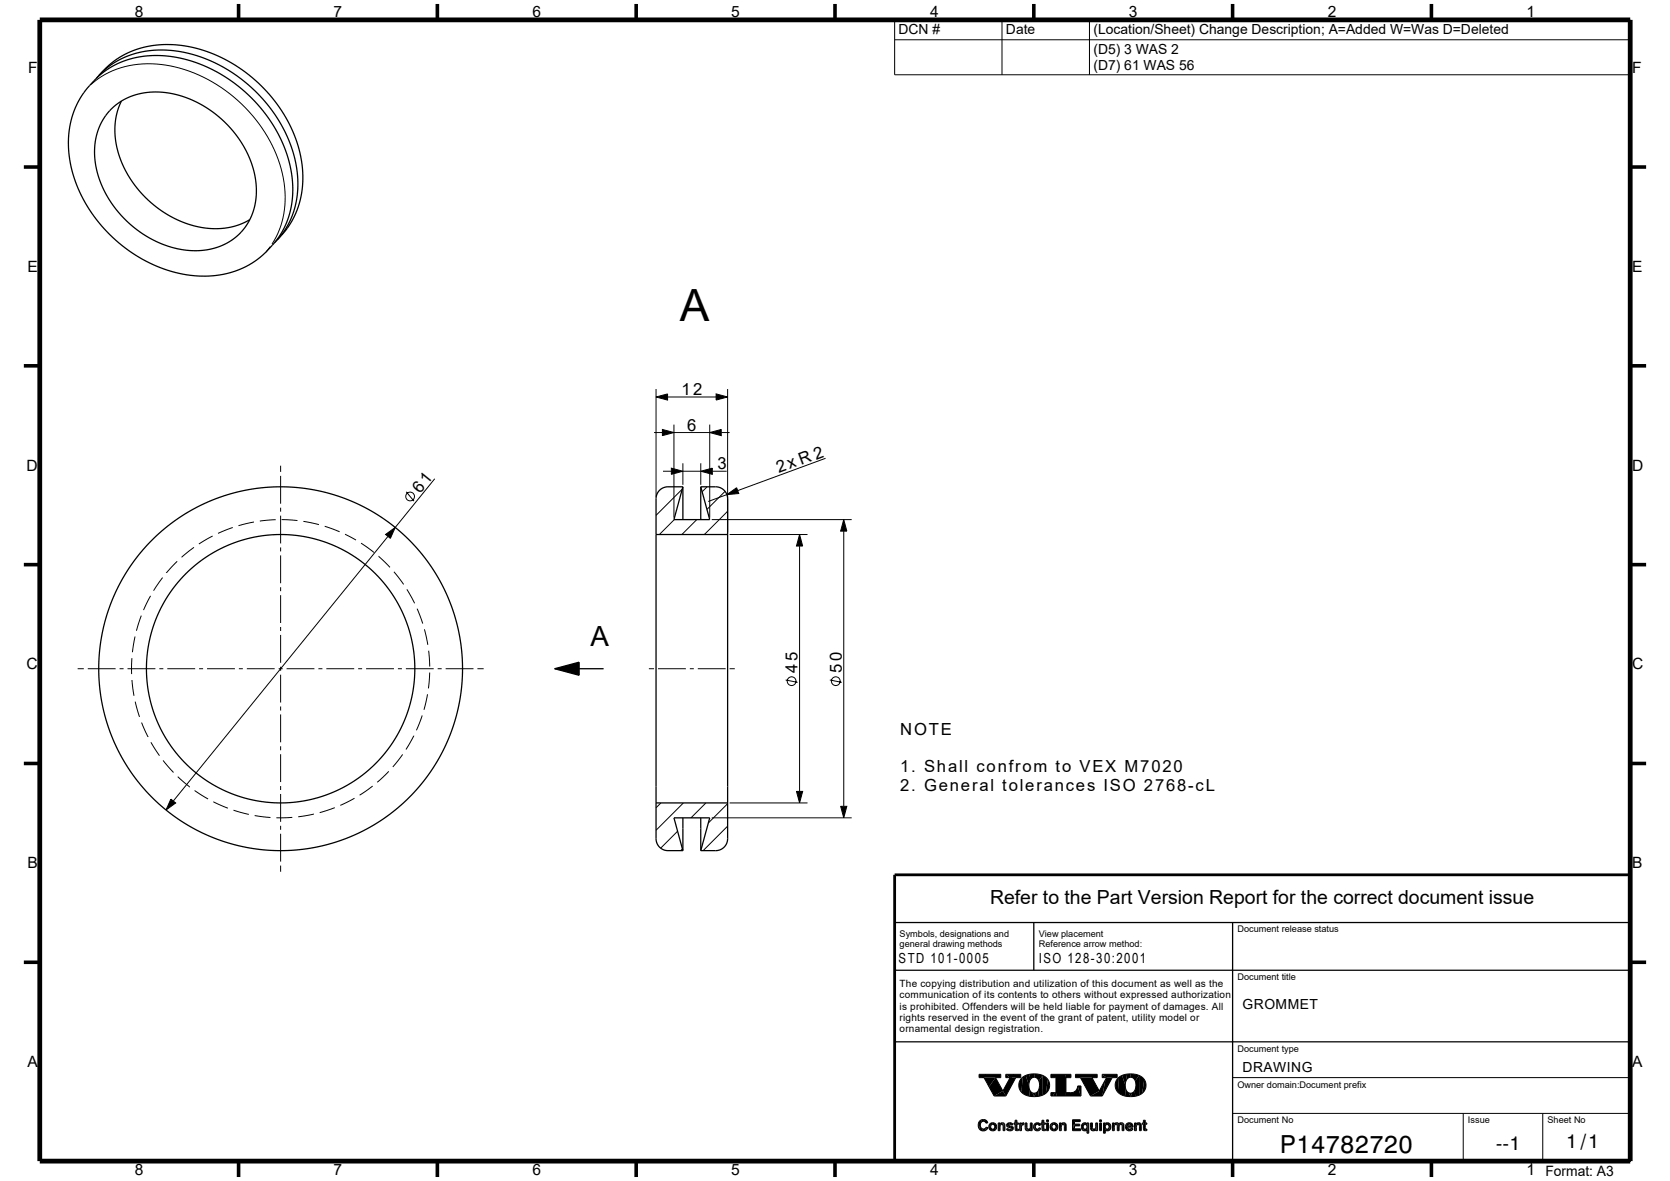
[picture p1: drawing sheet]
<svg xmlns="http://www.w3.org/2000/svg" width="420mm" height="297mm" viewBox="0 0 420 297" stroke-linecap="round" stroke-linejoin="round" font-family="sans-serif">
<g fill="#000">
<path d="M165 99.8l2.9-.7v1.5z" fill-rule="evenodd"/>
<path d="M166.6 108l2.9 .8-2.9 .8z" fill-rule="evenodd"/>
<path d="M168.8 117.7l2.9 .8-2.9 .8z" fill-rule="evenodd"/>
<path d="M176.2 118.5l2.9-.8v1.6z" fill-rule="evenodd"/>
<path d="M180.1 99.1l2.9 .7-2.9 .8z" fill-rule="evenodd"/>
<path d="M178.5 108.8l2.9-.8v1.6z" fill-rule="evenodd"/>
<path d="M97 134.4l2.4-1.8-1.2 2.8z" fill-rule="evenodd"/>
<path d="M182.8 124.4l2.5-1.7 .5 1.4z" fill-rule="evenodd"/>
<path d="M201.1 134.4l.8 2.9h-1.6z" fill-rule="evenodd"/>
<path d="M212.2 130.7l.8 2.9h-1.6z" fill-rule="evenodd"/>
<path d="M139.5 168.2l6.2-1.7v3.3z" fill-rule="evenodd"/>
<path d="M200.3 199h1.6l-.8 2.9z" fill-rule="evenodd"/>
<path d="M43 201l1.2 .9-2.4 1.8z" fill-rule="evenodd"/>
<path d="M211.4 202.8h1.6l-.8 2.9z" fill-rule="evenodd"/>
<path d="M246.2 270.2v.8z" fill-rule="evenodd"/>
<path d="M250.4 271l1.8 3.4-2.2 1.2-1.3-2.3z" fill-rule="evenodd"/>
<path d="M247.5 271h2.9l-1.7 2.3z" fill-rule="evenodd"/>
<path d="M246.2 270.2h5.5v.8h-5.5z" fill-rule="evenodd"/>
<path d="M251.9 273.7l.3 .7z" fill-rule="evenodd"/>
<path d="M250 275.6l2.2-1.3 .8 1.3z" fill-rule="evenodd"/>
<path d="M254 271h1.5l-2.5 4.6-.8-1.3z" fill-rule="evenodd"/>
<path d="M253 270.2l1 .8h-1z" fill-rule="evenodd"/>
<path d="M257.2 270.9l-.3 3.8a2.6 2.6 0 0 1 .3-3.8z" fill-rule="evenodd"/>
<path d="M253 270.2h3.7v.8h-2.7z" fill-rule="evenodd"/>
<path d="M257.2 270.9l.8-.5 .8 2.5 .1 2.8-1-.3-1-.7z" fill-rule="evenodd"/>
<path d="M258 270.4l.9-.2 .2 1.3-.3 1.4z" fill-rule="evenodd"/>
<path d="M258.8 273.6l.3 .7 .5 .5 .5 1-1.2-.1z" fill-rule="evenodd"/>
<path d="M259.6 274.8h.9l-.4 1z" fill-rule="evenodd"/>
<path d="M258.9 270.2l1.2-.1v.8l-.4 .1-.6 .5z" fill-rule="evenodd"/>
<path d="M260.1 270.1l2.1 .3-.9 1.4a1.26 1.26 0 0 0-1.2-.9z" fill-rule="evenodd"/>
<path d="M262.2 270.4l.1 5-1 .3-.2-1.4a3.1 3.1 0 0 0 .2-2.5z" fill-rule="evenodd"/>
<path d="M260.5 274.8l.6-.5 .2 1.4-1.2 .1z" fill-rule="evenodd"/>
<path d="M262.2 270.4l1.3 1.1-.5 3.4-.7 .5z" fill-rule="evenodd"/>
<path d="M263.5 271.5a2.6 2.6 0 0 1-.5 3.4z" fill-rule="evenodd"/>
<path d="M264.3 274.8h.9l-.3 .8h-.6z" fill-rule="evenodd"/>
<path d="M264.3 274.8v.8z" fill-rule="evenodd"/>
<path d="M265.2 274.8h.4l.1 .8h-.8z" fill-rule="evenodd"/>
<path d="M264.3 270.2h3.7l.1 5.4h-2.4l-.1-.8v-3.8h-1.3z" fill-rule="evenodd"/>
<path d="M268.1 272v3.6z" fill-rule="evenodd"/>
<path d="M268 270.2h1.3v.8h-1.2z" fill-rule="evenodd"/>
<path d="M270.5 270.2v.8z" fill-rule="evenodd"/>
<path d="M268.1 274.8a2.43 2.43 0 0 0 2.7-.9l.2-.8 .8 2.5h-3.7z" fill-rule="evenodd"/>
<path d="M271 273.1h.9v2.5z" fill-rule="evenodd"/>
<path d="M271.7 271h2.9l1.9 3.4-2.2 1.2z" fill-rule="evenodd"/>
<path d="M275.5 272.7l1 1.7z" fill-rule="evenodd"/>
<path d="M270.5 270.2h5.4v.8h-5.4z" fill-rule="evenodd"/>
<path d="M276.1 273.7l.4 .7z" fill-rule="evenodd"/>
<path d="M278 271.5l-.8 4.1h-2.9l2.2-1.2z" fill-rule="evenodd"/>
<path d="M278.3 271h1.4l-2.5 4.6 .8-4.1z" fill-rule="evenodd"/>
<path d="M277.2 270.2l1.1 .8h-1.1z" fill-rule="evenodd"/>
<path d="M281.4 270.9l-.3 3.8a2.6 2.6 0 0 1 .3-3.8z" fill-rule="evenodd"/>
<path d="M277.2 270.2h3.8v.8h-2.7z" fill-rule="evenodd"/>
<path d="M281.4 270.9l.8-.5 .8 2.5 .2 2.8-1-.3-1.1-.7z" fill-rule="evenodd"/>
<path d="M282.2 270.4l1-.2 .2 1.3-.4 1.4z" fill-rule="evenodd"/>
<path d="M283.1 273.6l.2 .7 .6 .5 .4 1-1.1-.1z" fill-rule="evenodd"/>
<path d="M283.9 274.8h.8l-.4 1z" fill-rule="evenodd"/>
<path d="M283.2 270.2l1.1-.1 .1 .8-.4 .1-.6 .5z" fill-rule="evenodd"/>
<path d="M284.3 270.1l2.2 .3-1 1.4a1.26 1.26 0 0 0-1.1-.9z" fill-rule="evenodd"/>
<path d="M286.5 270.4v5l-1 .3-.2-1.4a3.1 3.1 0 0 0 .2-2.5z" fill-rule="evenodd"/>
<path d="M284.7 274.8l.6-.5 .2 1.4-1.2 .1z" fill-rule="evenodd"/>
<path d="M286.5 270.4l1.3 1.1-.5 3.4-.8 .5z" fill-rule="evenodd"/>
<path d="M287.8 271.5a2.6 2.6 0 0 1-.5 3.4z" fill-rule="evenodd"/>
<path d="M246.1 282.3l.3 1.7-.4-1z" fill-rule="evenodd"/>
<path d="M246.4 281.9l.4-.3-.4 2.4-.3-1.7z" fill-rule="evenodd"/>
<path d="M246.8 281.6l.1 .5-.2 .3z" fill-rule="evenodd"/>
<path d="M246.6 283.2l.7 1.2-.9-.4z" fill-rule="evenodd"/>
<path d="M246.9 283.8l.4 .1 .6-.2v.6l-.6 .1z" fill-rule="evenodd"/>
<path d="M246.8 281.6h.9l-.4 .4-.4 .1z" fill-rule="evenodd"/>
<path d="M247.7 281.6l.3 .1v.7l-.7-.4z" fill-rule="evenodd"/>
<path d="M248.1 283.4l.4 .2-.3 .4z" fill-rule="evenodd"/>
<path d="M248 281.7l.3 .7h-.3z" fill-rule="evenodd"/>
<path d="M248 283.4l.2 .6-.3 .3z" fill-rule="evenodd"/>
<path d="M248.3 282.1l.1 .3z" fill-rule="evenodd"/>
<path d="M248.3 282.1l.1 .3z" fill-rule="evenodd"/>
<path d="M249 282.6v1.5a1.11 1.11 0 0 1 0-1.5z" fill-rule="evenodd"/>
<path d="M249 282.6l.7-.3-.5 1.1z" fill-rule="evenodd"/>
<path d="M249 282.6l.2 1.1 .5 .7-.7-.3z" fill-rule="evenodd"/>
<path d="M249.4 283.9h.6l.2-.5 .2 .7-.7 .3z" fill-rule="evenodd"/>
<path d="M249.7 282.3l.7 .3-.3 .5-.2-.3h-.5z" fill-rule="evenodd"/>
<path d="M250.4 282.6a1.12 1.12 0 0 1 0 1.5l-.3-1z" fill-rule="evenodd"/>
<path d="M251 282.4v1.9z" fill-rule="evenodd"/>
<path d="M251 282.4l.3 1.9h-.3z" fill-rule="evenodd"/>
<path d="M251.1 282.4h.4v1.9h-.2z" fill-rule="evenodd"/>
<path d="M251.5 282.4v1.9z" fill-rule="evenodd"/>
<path d="M251.5 282.4v1.9z" fill-rule="evenodd"/>
<path d="M251.7 282.5l-.2 1v-.9z" fill-rule="evenodd"/>
<path d="M251.7 282.5l.4-.2v.6l-.5 .1z" fill-rule="evenodd"/>
<path d="M252.4 282.4l.3 .4v1.5h-.4z" fill-rule="evenodd"/>
<path d="M252.1 282.3l.3 .1-.1 1.9z" fill-rule="evenodd"/>
<path d="M252.7 283.2v1.1z" fill-rule="evenodd"/>
<path d="M252.7 282.8v1.5z" fill-rule="evenodd"/>
<path d="M253.2 282.7l.1 .7-.2-.4z" fill-rule="evenodd"/>
<path d="M253.1 284l.3-.2-.1 .4z" fill-rule="evenodd"/>
<path d="M253.4 283.8l.6 .6-.7-.2z" fill-rule="evenodd"/>
<path d="M253.2 282.7l.8-.4-.4 .6 .1 .6-.4-.1z" fill-rule="evenodd"/>
<path d="M253.6 283.9l.6 .1 .2-.2 .1 .5-.5 .1z" fill-rule="evenodd"/>
<path d="M253.6 282.9l.4 .2 .2 .5-.5-.1z" fill-rule="evenodd"/>
<path d="M254 282.3v.4l-.3 .1z" fill-rule="evenodd"/>
<path d="M254 282.3l.5 .2v.5l-.5-.3z" fill-rule="evenodd"/>
<path d="M254 283.1l.5 .1v1.1z" fill-rule="evenodd"/>
<path d="M254.5 282.5l.2 .3-.2 .2z" fill-rule="evenodd"/>
<path d="M254.5 283.2l.4 .5-.4 .6z" fill-rule="evenodd"/>
<path d="M254.6 282.6l.2 .2z" fill-rule="evenodd"/>
<path d="M255 282.4v.3z" fill-rule="evenodd"/>
<path d="M255 282.4h.3v.3h-.2z" fill-rule="evenodd"/>
<path d="M255 282.4l.1 .3z" fill-rule="evenodd"/>
<path d="M255.3 281.7v1z" fill-rule="evenodd"/>
<path d="M255.3 281.7v2.3z" fill-rule="evenodd"/>
<path d="M255.3 281.7v.7z" fill-rule="evenodd"/>
<path d="M255.3 281.7l.1 2.5z" fill-rule="evenodd"/>
<path d="M255.3 281.7h.4l.1 2.7-.4-.2z" fill-rule="evenodd"/>
<path d="M255.8 283.6v.8z" fill-rule="evenodd"/>
<path d="M255.7 281.7l.1 2.7z" fill-rule="evenodd"/>
<path d="M255.8 282.4v.3z" fill-rule="evenodd"/>
<path d="M255.8 282.4l.2 .3h-.2z" fill-rule="evenodd"/>
<path d="M255.8 282.4h.3v.3h-.1z" fill-rule="evenodd"/>
<path d="M255.9 283.9h.3v.4l-.4 .1z" fill-rule="evenodd"/>
<path d="M256.2 282.4v.3z" fill-rule="evenodd"/>
<path d="M256.1 282.4l.1 .3z" fill-rule="evenodd"/>
<path d="M256.5 282.4v1.9z" fill-rule="evenodd"/>
<path d="M256.5 282.4l.2 1.9h-.2z" fill-rule="evenodd"/>
<path d="M256.5 282.4h.4v1.9h-.2z" fill-rule="evenodd"/>
<path d="M256.9 282.4v1.9z" fill-rule="evenodd"/>
<path d="M256.9 282.4v1.9z" fill-rule="evenodd"/>
<path d="M257 282.5l-.1 1.1z" fill-rule="evenodd"/>
<path d="M257.5 282.4v.4l-.2 .1z" fill-rule="evenodd"/>
<path d="M257 282.5l.5-.1-.6 .9z" fill-rule="evenodd"/>
<path d="M257.8 282.4v1.1z" fill-rule="evenodd"/>
<path d="M257.8 282.4l.2 1.8z" fill-rule="evenodd"/>
<path d="M257.9 282.4h.4l-.1 1.9-.2-.1z" fill-rule="evenodd"/>
<path d="M258.3 283.7l.2 .7-.3-.1z" fill-rule="evenodd"/>
<path d="M258.3 282.4l-.1 1.9z" fill-rule="evenodd"/>
<path d="M258.3 283.7l.1 .2h.5l.2-.7v.9l-.2 .2-.4 .1z" fill-rule="evenodd"/>
<path d="M259.1 282.4v1.9z" fill-rule="evenodd"/>
<path d="M259.1 282.4l.3 1.9h-.3z" fill-rule="evenodd"/>
<path d="M259.2 282.4h.4v1.9h-.2z" fill-rule="evenodd"/>
<path d="M259.6 282.4v1.9z" fill-rule="evenodd"/>
<path d="M259.6 282.4v1.9z" fill-rule="evenodd"/>
<path d="M260.2 282.6v1.5a1.12 1.12 0 0 1 0-1.5z" fill-rule="evenodd"/>
<path d="M260.4 283.4l.2 .5 .6-.1v.6l-.7-.1z" fill-rule="evenodd"/>
<path d="M260.2 282.6l.3-.2 .1 .4-.2 .6 .1 .9-.3-.2z" fill-rule="evenodd"/>
<path d="M260.5 282.4l.4-.1-.3 .5z" fill-rule="evenodd"/>
<path d="M260.9 282.3l.4 .1v.7l-.2-.3h-.5z" fill-rule="evenodd"/>
<path d="M261.4 283.6l.3 .2-.2 .4z" fill-rule="evenodd"/>
<path d="M261.4 283.6l.1 .6-.3 .2z" fill-rule="evenodd"/>
<path d="M261.3 282.4l.4 .5-.4 .2z" fill-rule="evenodd"/>
<path d="M261.6 282.6l.1 .3z" fill-rule="evenodd"/>
<path d="M261.8 282.4v.3z" fill-rule="evenodd"/>
<path d="M261.8 282.4h.2v.3h-.2z" fill-rule="evenodd"/>
<path d="M261.8 282.4v.3z" fill-rule="evenodd"/>
<path d="M262.1 281.7l-.1 1z" fill-rule="evenodd"/>
<path d="M262.1 281.7v2.3z" fill-rule="evenodd"/>
<path d="M262.1 281.7v.7z" fill-rule="evenodd"/>
<path d="M262.1 281.7v2.5z" fill-rule="evenodd"/>
<path d="M262.1 281.7h.4v2.7l-.4-.2z" fill-rule="evenodd"/>
<path d="M262.5 283.6l.1 .8z" fill-rule="evenodd"/>
<path d="M262.5 281.7v2.7z" fill-rule="evenodd"/>
<path d="M262.5 282.4v.3z" fill-rule="evenodd"/>
<path d="M262.5 282.4l.2 .3h-.2z" fill-rule="evenodd"/>
<path d="M262.6 282.4h.3v.3h-.2z" fill-rule="evenodd"/>
<path d="M262.6 283.9h.3v.4l-.3 .1z" fill-rule="evenodd"/>
<path d="M262.9 282.4v.3z" fill-rule="evenodd"/>
<path d="M262.9 282.4v.3z" fill-rule="evenodd"/>
<path d="M263.2 282.4h.5v1.9h-.5z" fill-rule="evenodd"/>
<path d="M264.4 282.6v1.5a1.11 1.11 0 0 1 0-1.5z" fill-rule="evenodd"/>
<path d="M264.4 282.6l.7-.3-.5 1.1z" fill-rule="evenodd"/>
<path d="M264.4 282.6l.2 1.1 .5 .7-.7-.3z" fill-rule="evenodd"/>
<path d="M264.8 283.9h.6l.2-.5 .2 .7-.7 .3z" fill-rule="evenodd"/>
<path d="M265.1 282.3l.7 .3-.3 .5-.2-.3h-.5z" fill-rule="evenodd"/>
<path d="M265.8 282.6a1.12 1.12 0 0 1 0 1.5l-.3-1z" fill-rule="evenodd"/>
<path d="M266.4 282.4v1.9z" fill-rule="evenodd"/>
<path d="M266.4 282.4l.3 1.9h-.3z" fill-rule="evenodd"/>
<path d="M266.5 282.4h.4v1.9h-.2z" fill-rule="evenodd"/>
<path d="M266.9 282.4v1.9z" fill-rule="evenodd"/>
<path d="M266.9 282.4v1.9z" fill-rule="evenodd"/>
<path d="M267.1 282.5l-.2 1v-.9z" fill-rule="evenodd"/>
<path d="M267.1 282.5l.4-.2v.6l-.5 .1z" fill-rule="evenodd"/>
<path d="M267.8 282.4l.3 .4v1.5h-.4z" fill-rule="evenodd"/>
<path d="M267.5 282.3l.3 .1-.1 1.9z" fill-rule="evenodd"/>
<path d="M268.1 283.2v1.1z" fill-rule="evenodd"/>
<path d="M268.1 282.8v1.5z" fill-rule="evenodd"/>
<path d="M270.2 282.1v1.8h1.6v.4h-2.1z" fill-rule="evenodd"/>
<path d="M270.2 282.7h1.4v.4h-1.4z" fill-rule="evenodd"/>
<path d="M269.7 281.6h2v.5h-1.5l-.5 2.2z" fill-rule="evenodd"/>
<path d="M272.2 282.6l.2-.1-.1 1.8a1.2 1.2 0 0 1-.1-1.7z" fill-rule="evenodd"/>
<path d="M272.5 283.6a.45 .45 0 0 0 .4 .4 .45 .45 0 0 0 .4-.3l.1 .5-.6 .2h-.2z" fill-rule="evenodd"/>
<path d="M272.4 282.5l.4-.2 .1 .5-.2 .1a1.41 1.41 0 0 0-.1 1.5l-.3-.1z" fill-rule="evenodd"/>
<path d="M272.8 282.3l.3 .1v.4h-.2z" fill-rule="evenodd"/>
<path d="M273.1 282.4l.3 .2-.1 .5-.2-.3z" fill-rule="evenodd"/>
<path d="M273.4 282.4v.2z" fill-rule="evenodd"/>
<path d="M273.4 283.4v1.6z" fill-rule="evenodd"/>
<path d="M273.4 282.4v1z" fill-rule="evenodd"/>
<path d="M273.4 282.4l.2 2.6h-.2z" fill-rule="evenodd"/>
<path d="M273.5 282.4h.3v2.6h-.2z" fill-rule="evenodd"/>
<path d="M273.8 282.4v2.6z" fill-rule="evenodd"/>
<path d="M273.8 282.4v2.6z" fill-rule="evenodd"/>
<path d="M274.3 282.4v1.1z" fill-rule="evenodd"/>
<path d="M274.3 282.4l.1 1.8z" fill-rule="evenodd"/>
<path d="M274.3 282.4h.4v1.9l-.3-.1z" fill-rule="evenodd"/>
<path d="M274.8 283.7l.1 .7-.2-.1z" fill-rule="evenodd"/>
<path d="M274.7 282.4v1.9z" fill-rule="evenodd"/>
<path d="M274.8 283.7l.1 .2h.5l.2-.7v.9l-.2 .2-.5 .1z" fill-rule="evenodd"/>
<path d="M275.6 282.4v1.9z" fill-rule="evenodd"/>
<path d="M275.6 282.4l.2 1.9h-.2z" fill-rule="evenodd"/>
<path d="M275.7 282.4h.3v1.9h-.2z" fill-rule="evenodd"/>
<path d="M276 282.4v1.9z" fill-rule="evenodd"/>
<path d="M276 282.4v1.9z" fill-rule="evenodd"/>
<path d="M276.5 282.4h.5v1.9h-.5z" fill-rule="evenodd"/>
<path d="M277.5 282.4v2.6z" fill-rule="evenodd"/>
<path d="M277.5 282.4l.1 2.6z" fill-rule="evenodd"/>
<path d="M277.6 282.4h.3v2.6h-.3z" fill-rule="evenodd"/>
<path d="M277.9 282.4l.1 .2 .1-.2v.5l-.2 2.1z" fill-rule="evenodd"/>
<path d="M278 283.4l-.1 1.6z" fill-rule="evenodd"/>
<path d="M278 284.2v.8z" fill-rule="evenodd"/>
<path d="M278 284.2v.8z" fill-rule="evenodd"/>
<path d="M278 282.4v.2z" fill-rule="evenodd"/>
<path d="M278 283.4l.2 .5v.4l-.2-.1v.8z" fill-rule="evenodd"/>
<path d="M278.1 282.4l.4-.1-.4 .6z" fill-rule="evenodd"/>
<path d="M278.2 283.9h.4l.3 .4h-.7z" fill-rule="evenodd"/>
<path d="M278.9 283.4l.2 .7-.2 .2-.3-.4z" fill-rule="evenodd"/>
<path d="M279 282.5a1.16 1.16 0 0 1 .1 1.6l-.2-.7z" fill-rule="evenodd"/>
<path d="M278.5 282.3l.5 .2-.1 .9-.1-.5-.5-.1z" fill-rule="evenodd"/>
<path d="M279.8 282.4v1.9z" fill-rule="evenodd"/>
<path d="M279.8 282.4l.2 1.9h-.2z" fill-rule="evenodd"/>
<path d="M279.9 282.4h.3v1.9h-.2z" fill-rule="evenodd"/>
<path d="M280.2 282.6l.2-.1-.2 1.8z" fill-rule="evenodd"/>
<path d="M280.2 283.5v.8z" fill-rule="evenodd"/>
<path d="M280.2 282.4v1.9z" fill-rule="evenodd"/>
<path d="M280.2 282.4v1.9z" fill-rule="evenodd"/>
<path d="M280.4 282.5l.4-.2 .1 .5-.6 .2z" fill-rule="evenodd"/>
<path d="M281 282.4l.4 .2v1.7h-.4z" fill-rule="evenodd"/>
<path d="M280.8 282.3l.2 .1v1.9z" fill-rule="evenodd"/>
<path d="M281.4 282.6l.2-.1-.2 1.8z" fill-rule="evenodd"/>
<path d="M281.5 283.4l-.1 .9z" fill-rule="evenodd"/>
<path d="M281.5 283.4v.9z" fill-rule="evenodd"/>
<path d="M281.6 282.5l.4-.2v.5l-.4 .2z" fill-rule="evenodd"/>
<path d="M282 282.3l.3 .1-.1 1.9z" fill-rule="evenodd"/>
<path d="M282.7 283.1v1.2z" fill-rule="evenodd"/>
<path d="M282.3 282.4l.4 .5v1.4h-.5z" fill-rule="evenodd"/>
<path d="M283.1 282.9v.9z" fill-rule="evenodd"/>
<path d="M283.3 282.6l.3 1.7-.5-.5v-.9z" fill-rule="evenodd"/>
<path d="M283.6 283.1l.7 .4h-.8z" fill-rule="evenodd"/>
<path d="M283.7 283.1h.8l.2 .4h-.4z" fill-rule="evenodd"/>
<path d="M283.3 282.6l.3-.2-.1 1.1a.55 .55 0 0 0 1 .3l-.1 .6-.8-.1z" fill-rule="evenodd"/>
<path d="M283.6 282.4l.4-.1-.3 .5z" fill-rule="evenodd"/>
<path d="M284 282.3l.4 .1-.1 .4h-.6z" fill-rule="evenodd"/>
<path d="M284.6 283.7v.6l-.2 .1z" fill-rule="evenodd"/>
<path d="M284.6 283.7l.4 .2-.4 .4z" fill-rule="evenodd"/>
<path d="M284.4 282.4l.4 .3 .2 .8h-.3l-.2-.4-.2-.3z" fill-rule="evenodd"/>
<path d="M285 283.1v.4z" fill-rule="evenodd"/>
<path d="M285.3 282.4v1.9z" fill-rule="evenodd"/>
<path d="M285.3 282.4l.3 1.9h-.3z" fill-rule="evenodd"/>
<path d="M285.4 282.4h.4v1.9h-.2z" fill-rule="evenodd"/>
<path d="M285.8 282.4v1.9z" fill-rule="evenodd"/>
<path d="M285.8 282.4v1.9z" fill-rule="evenodd"/>
<path d="M286 282.5l-.2 1v-.9z" fill-rule="evenodd"/>
<path d="M286 282.5l.4-.2v.6l-.5 .1z" fill-rule="evenodd"/>
<path d="M286.7 282.4l.3 .4v1.5h-.4z" fill-rule="evenodd"/>
<path d="M286.4 282.3l.3 .1-.1 1.9z" fill-rule="evenodd"/>
<path d="M287 283.2v1.1z" fill-rule="evenodd"/>
<path d="M287 282.8v1.5z" fill-rule="evenodd"/>
<path d="M287.3 282.4v.3z" fill-rule="evenodd"/>
<path d="M287.3 282.4h.2v.3h-.1z" fill-rule="evenodd"/>
<path d="M287.3 282.4l.1 .3z" fill-rule="evenodd"/>
<path d="M287.6 281.7l-.1 1z" fill-rule="evenodd"/>
<path d="M287.6 281.7l.1 2.5z" fill-rule="evenodd"/>
<path d="M287.6 281.7v2.3z" fill-rule="evenodd"/>
<path d="M287.6 281.7v.7z" fill-rule="evenodd"/>
<path d="M287.6 281.7h.4v2.7l-.3-.2z" fill-rule="evenodd"/>
<path d="M288 283.6l.1 .8z" fill-rule="evenodd"/>
<path d="M288 281.7v2.7z" fill-rule="evenodd"/>
<path d="M288 282.4v.3z" fill-rule="evenodd"/>
<path d="M288 282.4l.2 .3h-.2z" fill-rule="evenodd"/>
<path d="M288.1 282.4h.3v.3h-.2z" fill-rule="evenodd"/>
<path d="M288.1 283.9h.3v.4l-.3 .1z" fill-rule="evenodd"/>
<path d="M288.4 282.4v.3z" fill-rule="evenodd"/>
<path d="M288.4 282.4v.3z" fill-rule="evenodd"/>
<path d="M409.8 291.8h.4v.4h-.4z" fill-rule="evenodd"/>
<circle cx="263.5" cy="281.9" r=".3"/>
<circle cx="276.8" cy="281.9" r=".3"/>
</g>
<g fill="none" stroke="#000" stroke-width=".25">
<path d="M225 5h185v13.8h-185zM225 10h185M252 5v13.8M274 5v13.8M22.9 21.2a22.7 22.7 0 0 1 20-4.6 37.3 37.3 0 0 1 28.3 28.1 22.3 22.3 0 0 1-2.8 16.7M68 62l-1.1 1.3M165 99.8l2.9-.7v1.5zM165 97.8v27.1M167.9 99.8h12.2M180.1 99.1l2.9 .7-2.9 .8zM183 97.8v36.1M70.6 117.1v1.6"/>
<path d="M70.6 119.7v7M164.5 108.8h2.1M166.6 108l2.9 .8-2.9 .8zM166.7 118.5h2.1M168.8 117.7l2.9 .8-2.9 .8zM169.5 106.8v23.4M169.5 108.8h9M171.7 116.5v5.4M171.7 118.5h4.5M176.2 118.5l2.9-.8v1.6zM176.2 116.5v5.4M178.5 108.8l2.9-.8v1.6z"/>
<path d="M178.5 106.8v23.4M179.1 118.5h3.7M181.4 108.8h2.1M207.6 115.3l-22.1 8.1M48.8 137.7l-3.1 2.4M53.5 134.8l-3.5 2M58.5 132.7l-3.7 1.4M63.9 131.3l-3.9 .9M69.3 130.7l-4 .3M70.6 127.7v1M70.6 129.7v7M70.6 137.7v1"/>
<path d="M70.6 139.7v7M70.8 130.7l4 .2M76.3 131.1l3.9 .8M81.7 132.3l3.7 1.4M86.8 134.4l2.7 1.4M90.8 136.6l3.3 2.3M95.2 139.9l2.9 2.8M97 134.4l2.4-1.8-1.2 2.8zM97.6 134.9l-54 66.6M102.2 123.7l1.9 2.3M109.3 120.4l-9.9 12.2M169.6 130.7l-3.8 3.7"/>
<path d="M171.6 123l-6.6 6.6M175.2 130.7l-3.7 3.7M177.8 122.4l-1.2 1.3M179 130.7h35.2M182.4 123.6l-4.6 4.5M182.8 124.4l2.5-1.7 .5 1.4zM182.8 124.4l-4.7 1.7M183 134.2l-.2 .2M183 128.6l-5.9 5.8M183.5 134.4h19.6M201.1 134.4l.8 2.9h-1.6zM201.1 137.3v61.7"/>
<path d="M212.2 130.7l.8 2.9h-1.6zM212.2 133.6v69.2M35.5 154.8l-1.2 3.8M37.9 149.8l-1.8 3.6M40.9 145.3l-2.3 3.2M44.6 141.2l-2.8 2.9M70.6 147.7v1M70.6 149.7v7M70.6 157.7v1M70.6 159.7v7M99.1 143.8l2.4 3.2M102.3 148.2l2 3.5"/>
<path d="M104.9 153.1l1.4 3.7M106.7 158.3l.9 3.9M19.5 168.2h1.6M22.1 168.2h7M30.1 168.2h1M32.1 168.2h7M33.2 165.5l-.1 4M33.2 171l.5 4M34 160.1l-.7 3.9M34 176.4l1.1 3.9M40.1 168.2h1M42.1 168.2h7"/>
<path d="M50.1 168.2h1M52.1 168.2h7M60.1 168.2h1M62.1 168.2h7M70.1 168.2h1M70.6 167.7v1M70.6 169.7v7M70.6 177.7v1M70.6 179.7v7M72.1 168.2h7M80.1 168.2h1M82.1 168.2h7"/>
<path d="M90.1 168.2h1M92.1 168.2h7M100.1 168.2h1M102.1 168.2h7M106.2 179.9l-1.5 3.8M107.5 174.6l-.9 3.9M107.8 163.6l.3 4M108.1 169.1l-.4 4M110.1 168.2h1M112.1 168.2h7M120.1 168.2h1.5M163.2 168.2h1.3"/>
<path d="M165.5 168.2h7M173.5 168.2h1M175.5 168.2h7M183.5 168.2h1.3M197.6 171l3 .6M208.7 171l3 .6M35.6 181.7l1.6 3.7M38 186.7l2.1 3.3M41 191.2l2.6 3.1M44.7 195.3l3 2.6M48.9 198.8l3.4 2.1M70.6 187.7v1"/>
<path d="M70.6 189.7v7M70.6 197.7v1M70.6 199.7v7M93.7 197.7l-3.3 2.3M97.8 194l-2.9 2.7M101.3 189.7l-2.5 3.2M104.1 185l-2 3.5M200.3 199h1.6l-.8 2.9zM43 201l1.2 .9-2.4 1.8zM53.7 201.6l3.6 1.6M58.7 203.8l3.9 1M64.1 205.1l3.9 .5"/>
<path d="M70.6 207.7v1M70.6 209.7v7M70.6 217.7v1.5M73.5 205.6l-4 .1M78.9 204.7l-3.9 .7M84.2 203.1l-3.8 1.3M89.2 200.7l-3.6 1.8M166.2 201.9l-1.2 1.2M170.4 209l-4.2 4.3M171.6 213.5l-.4 .4M171.9 201.9l-6.9 6.9M177.5 201.9l-3.7 3.8"/>
<path d="M179 205.7h35.2M183 207.8l-6.2 6.1M183 202.1l-4.9 4.9M183.5 201.9h19.6M211.4 202.8h1.6l-.8 2.9zM246.2 270.2h5.5v.8h-1.3l1.8 3.4 1.8-3.4h-1v-.8h3.7v.8h-1.2l-2.5 4.6h-3l-2.5-4.6h-1.3zM248 270.2l-.9 .8M251.7 273.5l-1.8 1.9M255.1 270.2l-1.3 1.2M256.9 271.2a5 5 0 0 1 6.6 .3 2.82 2.82 0 0 1 0 2.9 2.82 2.82 0 0 1-2.7 1.4 3.8 3.8 0 0 1-4.5-2.2 2.59 2.59 0 0 1 .6-2.4zM259.4 271.2a1.27 1.27 0 0 1 1.4-.1 1.27 1.27 0 0 1 .6 1.3 1.81 1.81 0 0 1-1.6 2.5 2.46 2.46 0 0 1-.4-3.7zM260.1 274.9h.1"/>
<path d="M264.3 270.2h5v.8h-1.2v3.8h1.2a1.67 1.67 0 0 0 1.7-1.7h.9v2.5h-7.6v-.8h1.3v-3.8h-1.3zM270.5 270.2h5.4v.8h-1.3l1.9 3.4 1.8-3.4h-1.1v-.8h3.8v.8h-1.3l-2.5 4.6h-2.9l-2.6-4.6h-1.2zM281.1 271.2a5 5 0 0 1 6.7 .3 2.82 2.82 0 0 1 0 2.9 2.82 2.82 0 0 1-2.7 1.4 3.8 3.8 0 0 1-4.6-2.2 2.59 2.59 0 0 1 .6-2.4zM283.6 271.2a1.27 1.27 0 0 1 1.4-.1 1.27 1.27 0 0 1 .7 1.3 1.81 1.81 0 0 1-1.7 2.5 2.46 2.46 0 0 1-.4-3.7zM284.3 274.9h.1M310 271h100M310 280h100M368 280v12M388 280v12M246.5 281.8a1.18 1.18 0 0 1 1.9 .6 .44 .44 0 0 1-.7-.3 .9 .9 0 0 0-1.2 .9 .9 .9 0 0 0 1.2 .8l.3-.4 .5 .2a1.31 1.31 0 0 1-1.7 .7 1.31 1.31 0 0 1-.8-1.7zM251 282.4h.5v.2a.69 .69 0 0 1 .9-.2 .69 .69 0 0 1 .3 .8v1.1h-.4v-.2a.97 .97 0 0 0-.4-1.3l-.4 .4v1.1h-.5zM253.3 282.6l.4-.2h.5l.6 .4-.3 .1a.49 .49 0 0 0-.8 .1l.1 .1a.85 .85 0 0 1 1 .8 1.04 1.04 0 0 1-1.7 .1l.3-.2a.5 .5 0 0 0 .5 .3 .5 .5 0 0 0 .4-.4l-.6-.2a.56 .56 0 0 1-.5-.3 .56 .56 0 0 1 .1-.6z"/>
<path d="M255.3 281.7h.5v.7h.4v.3h-.4v1.2h.4v.4h-.6l-.3-.2v-1.4h-.3v-.3h.3zM256.5 282.4h.4v.3l.6-.3a.38 .38 0 0 1 0 .4 .38 .38 0 0 1-.4 .2l-.2 .3v1h-.4zM257.8 282.4h.5v1.1a.41 .41 0 0 0 .4 .5 .41 .41 0 0 0 .4-.5v-1.1h.5v1.9h-.5v-.2a.74 .74 0 0 1-.9 .3 .74 .74 0 0 1-.4-.9zM260.2 282.6a.89 .89 0 0 1 1.5 .3l-.3 .2a.49 .49 0 0 0-.9-.1 .55 .55 0 0 0 0 .8 .55 .55 0 0 0 .9-.2l.3 .2a.98 .98 0 0 1-1.5 .4 .98 .98 0 0 1 0-1.6zM262.1 281.7h.4v.7h.4v.3h-.4v1.2h.4v.4h-.5l-.3-.2v-1.4h-.3v-.3h.3zM263.2 282.4h.5v1.9h-.5zM266.4 282.4h.5v.2a.69 .69 0 0 1 .9-.2 .69 .69 0 0 1 .3 .8v1.1h-.4v-.9a.43 .43 0 0 0-.6-.5 .43 .43 0 0 0-.2 .7v.7h-.5zM269.7 281.6h2v.5h-1.5v.6h1.4v.4h-1.4v.8h1.6v.4h-2.1zM272.2 282.6l.6-.3 .6 .3v-.2h.4v2.6h-.4v-.8a.96 .96 0 0 1-1.4-.2 .96 .96 0 0 1 .2-1.4zM272.6 282.9a.52 .52 0 0 1 .7 .1 .52 .52 0 0 1-.1 .8 .52 .52 0 0 1-.7-.2zM274.3 282.4h.4v1.1a.41 .41 0 0 0 .5 .5 .41 .41 0 0 0 .4-.5v-1.1h.4v1.9h-.4v-.2a.74 .74 0 0 1-.9 .3 .74 .74 0 0 1-.4-.9zM276.5 282.4h.5v1.9h-.5z"/>
<path d="M277.5 282.4h.5v.2a.94 .94 0 0 1 1.4 .8 .94 .94 0 0 1-1.4 .8v.8h-.5zM278.1 282.9a.52 .52 0 0 1 .7 .1 .52 .52 0 0 1 0 .7 .52 .52 0 0 1-.8 0zM279.8 282.4h.4v.2a.92 .92 0 0 1 1.3 0 .74 .74 0 0 1 .9-.2 .74 .74 0 0 1 .3 1v.9h-.5v-1a.42 .42 0 0 0-.5-.5 .42 .42 0 0 0-.2 .7v.8h-.5v-1.3a.46 .46 0 0 0-.6 0 .46 .46 0 0 0-.2 .5v.8h-.4zM283.3 282.6a.91 .91 0 0 1 1.2-.2 .91 .91 0 0 1 .4 1.1h-1.4a.67 .67 0 0 0 1.2 .2l.2 .2a1.04 1.04 0 0 1-1.5 .3 1.04 1.04 0 0 1-.1-1.6zM283.7 282.8h.5l.3 .3h-.9zM285.3 282.4h.5v.2a.69 .69 0 0 1 .9-.2 .69 .69 0 0 1 .3 .8v1.1h-.4v-.2a.96 .96 0 0 0-.4-1.3l-.4 .4v1.1h-.5zM287.6 281.7h.4v.7h.4v.3h-.4l.1 1.2h.3v.4h-.5l-.3-.2v-1.4h-.3v-.3h.3zM385 292.6h.1M385 292h.1"/>
<circle cx="103.1" cy="124.9" r="1.1"/>
<circle cx="199.1" cy="171.3" r="1.1"/>
<circle cx="210.2" cy="171.3" r="1.1"/>
<circle cx="249.6" cy="283.4" r=".56"/>
<circle cx="249.6" cy="283.4" r="1.02"/>
<circle cx="263.4" cy="281.8" r=".29"/>
<circle cx="265" cy="283.4" r=".56"/>
<circle cx="265.1" cy="283.4" r="1.02"/>
<circle cx="276.8" cy="281.8" r=".29"/>
</g>
<g fill="none" stroke="#000" stroke-width=".32">
<path d="M24.1 19.9l1.6-1.5 1.9-1.3 1.9-1.1 2.3-.9 2.2-.6 2.4-.4 2.6-.1 2.7 .1 5.4 1 4.9 1.7 5 2.7 4.9 3.9 4.1 4.3 3.2 4.6 2.5 5.2 1.5 5.1 .3 2.9 .1 2.4-.5 4.7-.7 2.6-.9 2-2.3 3.6a22.2 22.2 0 0 1-21.4 8.4 36.6 36.6 0 0 1-30.3-29.1 21.8 21.8 0 0 1 6.6-20.2zM24.9 18.9l1.7-1.6 1.8-1.3 2-1.2 2.3-.9 2.3-.7 2.5-.4 2.8-.2 2.7 .1 2.4 .3 3 .7 2.7 .8 2.9 1.3 5.1 2.9 4.4 3.6 4.2 4.6 3.2 4.7 2.2 5 1.4 5.3 .4 2.6v2.8l-.2 2.3-.5 2.5-.7 2.1-1.1 2.3-1.3 2.2-1.4 1.6M24.9 18.9l-.6 .7M24.9 18.9a22.6 22.6 0 0 1 22.5-7.2 36.7 36.7 0 0 1 28.4 28.8 21.7 21.7 0 0 1-6.1 19.8M28 27.4l2.9-2.2 3.4-1.4 3.5-.6 3.9 .1 3.9 .8 3.8 1.6 3.6 2.1 3.4 2.8 3 3.4 2.3 3.5 1.6 3.7 1 4.2 .2 3.7-.7 3.6-1.3 3.1-2.1 2.9-2.8 2.1-3.1 1.4-3.7 .8-3.9-.1-4.1-.8-4-1.6-3.6-2.2-3.5-2.8-2.8-3.2-2.4-3.7-1.6-3.9-1-4-.1-3.9 .7-3.4 1.3-3.1zM30.5 25.4l-1 2.6-.6 3.3 .1 3.2 .6 3.3 1.2 3.5 1.7 3.2 2.3 3.2 2.4 2.6 2.9 2.3 3.4 2.1 3.3 1.5 3.4 .9 3.3 .4 3.3-.2 3.2-.7 2.8-1.4M69.7 60.3l-.6 .7M165 134.4h18M171.7 122.4h-3.7a3 3 0 0 0-3 3v85.5a3 3 0 0 0 3 3h3.7M171.7 122.4l-2.2 8.3h9l-2.3-8.3M171.7 122.4v8.3M176.2 122.4h3.8a3 3 0 0 1 3 3v85.5a3 3 0 0 1-3 3h-3.8"/>
<path d="M176.2 122.4v8.3M139.5 168.2h12.3M139.5 168.2l6.2-1.7v3.3zM165 201.9h18M171.7 213.9l-2.2-8.2h9l-2.3 8.2M171.7 205.7v8.2M176.2 205.7v8.2M225 232h185M260 232v12M310 232v60M225 244h185M225 262h185"/>
<circle cx="70.6" cy="168.2" r="33.8"/>
<circle cx="70.6" cy="168.2" r="45.7"/>
</g>
<g fill="none" stroke="#000" stroke-width=".9" stroke-linecap="butt">
<path d="M60 1v4M110 1v4M160 1v4M210 1v4M260 1v4M310 1v4M360 1v4M6 42h4M410 42h4M6 92h4M410 92h4M6 142h4"/>
<path d="M410 142h4M6 192h4M410 192h4M6 242h4M410 242h4M60 292v4M110 292v4M160 292v4M210 292v4M260 292v4M310 292v4M360 292v4"/>
</g>
<path d="M10 5h400v287h-400z" fill="none" stroke="#000" stroke-width="1.2" stroke-linecap="butt"/>
<path d="M410 220h-185v72" fill="none" stroke="#000" stroke-width=".7" stroke-linecap="butt"/>
<text font-size="11.2" x="171" y="80.8">A</text>
<text font-size="7" x="148.5" y="162.5">A</text>
<text font-size="6.3" x="322" y="290">P14782720</text>
<g font-size="4.9">
<text x="249" y="227.4">Refer to the Part Version Report for the correct document issue</text>
<text x="376.3" y="289.2">--1</text>
<text x="394" y="288.7">1/1</text>
</g>
<g font-size="4.2">
<text x="171.4" y="99.3">12</text>
<text x="172.8" y="108.3">6</text>
<text x="180.4" y="118">3</text>
<text x="195.8" y="119.1" transform="rotate(-20 195.8 119.1)">2x R 2</text>
<text x="105.6" y="124.2" transform="rotate(-51 105.6 124.2)">61</text>
<text x="200.6" y="169.2" transform="rotate(-90 200.6 169.2)">45</text>
<text x="211.7" y="169.2" transform="rotate(-90 211.7 169.2)">50</text>
<text x="226.4" y="184.8">NOTE</text>
<text x="226.4" y="194.1">1. Shall confrom to VEX M7020</text>
<text x="226.4" y="198.8">2. General tolerances ISO 2768-cL</text>
</g>
<g font-size="3.9">
<text x="33.9" y="4.2">8</text>
<text x="83.9" y="4.2">7</text>
<text x="133.9" y="4.2">6</text>
<text x="183.9" y="4.2">5</text>
<text x="233.9" y="4.2">4</text>
<text x="283.9" y="4.2">3</text>
<text x="333.9" y="4.2">2</text>
<text x="383.9" y="4.2">1</text>
<text x="7.1" y="18.4">F</text>
<text x="410.5" y="18.4">F</text>
<text x="6.9" y="68.4">E</text>
<text x="410.5" y="68.4">E</text>
<text x="6.7" y="118.4">D</text>
<text x="410.5" y="118.4">D</text>
<text x="6.7" y="168.4">C</text>
<text x="410.5" y="168.4">C</text>
<text x="6.9" y="218.4">B</text>
<text x="410.5" y="218.4">B</text>
<text x="6.9" y="268.4">A</text>
<text x="410.5" y="268.4">A</text>
<text x="33.9" y="295.5">8</text>
<text x="83.9" y="295.5">7</text>
<text x="133.9" y="295.5">6</text>
<text x="183.9" y="295.5">5</text>
<text x="233.9" y="295.5">4</text>
<text x="283.9" y="295.5">3</text>
<text x="333.9" y="295.5">2</text>
<text x="383.9" y="295.5">1</text>
</g>
<text font-size="3.6" x="388.7" y="295.7">Format: A3</text>
<g font-size="3.5">
<text x="226" y="8.7">DCN #</text>
<text x="253" y="8.7">Date</text>
<text x="275" y="8.7">(Location/Sheet) Change Description; A=Added W=Was D=Deleted</text>
<text x="275" y="13.7">(D5) 3 WAS 2</text>
<text x="275" y="17.6">(D7) 61 WAS 56</text>
<text x="226" y="242.2">STD 101-0005</text>
<text x="261.2" y="242.2">ISO 128-30:2001</text>
<text x="312.5" y="253.7">GROMMET</text>
<text x="312.5" y="269.7">DRAWING</text>
</g>
<g font-size="2.5">
<text x="226.3" y="248.3">The copying distribution and utilization of this document as well as the</text>
<text x="226.3" y="251.1">communication of its contents to others without expressed authorization</text>
<text x="226.3" y="253.9">is prohibited. Offenders will be held liable for payment of damages. All</text>
<text x="226.3" y="256.7">rights reserved in the event of the grant of patent, utility model or</text>
<text x="226.3" y="259.5">ornamental design registration.</text>
</g>
<g font-size="2.3">
<text x="226.3" y="235.6">Symbols, designations and</text>
<text x="226.3" y="238.2">general drawing methods</text>
<text x="261.2" y="235.6">View placement</text>
<text x="261.2" y="238.2">Reference arrow method:</text>
<text x="311.2" y="234.5">Document release status</text>
<text x="311.2" y="246.5">Document title</text>
<text x="311.2" y="264.5">Document type</text>
<text x="311.2" y="273.5">Owner domain:Document prefix</text>
<text x="311.2" y="282.5">Document No</text>
<text x="369.2" y="282.5">Issue</text>
<text x="389.2" y="282.5">Sheet No</text>
</g>
</svg>
